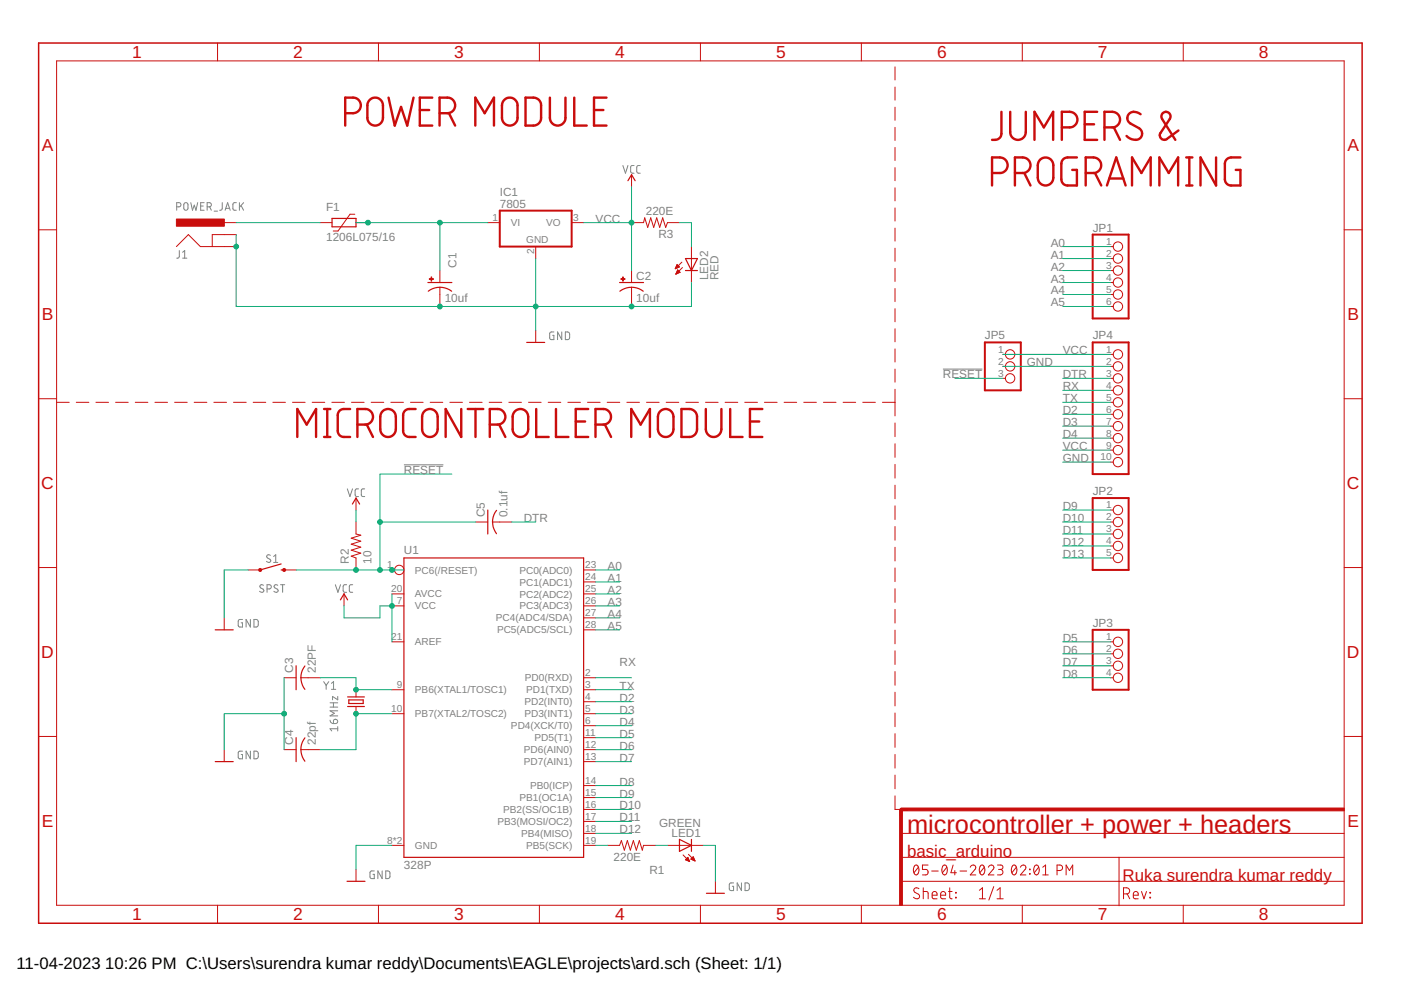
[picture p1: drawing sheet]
<svg xmlns="http://www.w3.org/2000/svg" width="297mm" height="210mm" viewBox="0 0 297 210" stroke-linecap="round" stroke-linejoin="round" font-family="sans-serif">
<g fill="none" stroke="#808080" stroke-width=".21">
<path d="M132.1 35.1l.5 1.6 .5-1.6M134.4 35.1h-.5l-.2 .4v1l.2 .2h.5M135.7 35.1h-.5l-.2 .4 .1 1.1 .6 .1M37.5 43.9h.4a.44 .44 0 0 0 .5-.5 .44 .44 0 0 0-.5-.4h-.4v1.6M38 53.1v1.4l-.5 .2M38.7 54.7h.9M38.7 53.5l.5-.4v1.6M39.1 43.1l.3-.1 .3 .1 .2 1a.44 .44 0 0 1-.5 .5 .44 .44 0 0 1-.4-.5zM40.4 43l.4 1.6 .4-1.1 .4 1.1 .3-1.6M42.5 43.7h.6M43.3 43h-.8v1.6h.8M43.9 43.9h.5a.44 .44 0 0 0 .4-.5 .44 .44 0 0 0-.4-.4h-.5v1.6"/>
<path d="M44.4 43.9l.4 .7M45.4 44.8h.7M47.1 43v1.4l-.5 .2M47.7 44.6l.6-1.6 .5 1.6M47.9 44.2h.8M50.1 43h-.5l-.2 .3v1.1l.2 .2h.5M50.8 43v1.6M51.1 43.6l.5 1M51.6 43l-.8 1M117.4 70.4h-.5l-.3 .2-.1 1 .3 .4h.6v-.9h-.2M119.1 70.4v1.6l-.9-1.6v1.6M119.9 70.4h.6l.2 .3 .1 .9-.3 .4h-.6z"/>
<path d="M199.9 78.3h8.4M85.6 98.6h8.4M57.3 117.8a.42 .42 0 0 0-.6-.2 .42 .42 0 0 0-.1 .6l.6 .4a.4 .4 0 0 1 .1 .6 .4 .4 0 0 1-.6-.1l-.2-.1M58 118l.5-.4v1.7M58 119.3h.9M73.6 103.7l.6 1.6 .5-1.6M76 103.7h-.5l-.2 .3 .1 1.2 .6 .1M77.3 103.7h-.5l-.2 .3v1.1l.2 .1 .5 .1M51.4 131.3l-.7 .1-.2 .2v1l.2 .3h.7v-.8h-.3M53.1 131.3v1.6l-.9-1.6v1.6M53.8 131.3l.7 .1 .2 .2 .1 .9-.3 .4h-.7zM55.9 124.1a.41 .41 0 0 0-.7-.1 .41 .41 0 0 0 .1 .7l.5 .2a.42 .42 0 0 1 0 .6 .42 .42 0 0 1-.6 0l-.2-.1"/>
<path d="M56.6 124.9h.5a.44 .44 0 0 0 .4-.5 .44 .44 0 0 0-.4-.4h-.5v1.6M58.9 124.1l-.6-.1-.2 .3 .1 .3 .6 .3a.38 .38 0 0 1 .1 .5 .38 .38 0 0 1-.5 .2l-.3-.2M59.5 124h.9M59.9 124v1.6M71.1 124l.5 1.6 .6-1.6M73.5 124h-.5l-.3 .3 .1 1.1 .2 .2h.5M74.8 124h-.5l-.2 .3v1.1l.2 .2h.5M51.4 159.3h-.5l-.4 .2v1l.2 .4h.7v-.9h-.3M53.1 159.3v1.6l-.9-1.6v1.6M53.8 159.3h.7l.2 .2 .1 .9-.3 .4-.7 .1zM68.6 144.5l.6 .8M69.2 145.3v.9"/>
<path d="M69.7 144.5l-.5 .8M70 152.7l.1 .4 .6 .3M70 149.9h1.6M70 149h1.6M70.3 144.9l.4-.4v1.7M70.3 146.2h.9M70.7 149v.9M70.8 152.6a.47 .47 0 0 1 .7 .2 .47 .47 0 0 1-.4 .6h-.4zM71.6 154.5h-1.6l.3 .5M71.6 147.7v.7l-1.1-.7v.7M71.6 154.1v.9M71.6 150.7h-1.6l.9 .5-.9 .6h1.6"/>
<path d="M79.4 184.7h-.7l-.2 .2v1.3l.9 .1v-.9h-.3M81 184.7v1.6l-.9-1.6v1.6M81.8 184.7h.6l.3 .2v1.1l-.3 .2-.6 .1zM155.5 187.2h-.6l-.2 .2v1.3l.8 .1v-.9h-.2M157.2 187.2v1.6l-.9-1.6v1.6M158 187.2h.6l.2 .3 .1 .9-.3 .4h-.6z"/>
</g>
<g fill="none" stroke="#c90d0c" stroke-width=".21">
<path d="M12 12.9h273v179h-273zM46.1 9.1v3.8M80.2 9.1v3.8M114.4 9.1v3.8M148.5 9.1v3.8M182.6 9.1v3.8M189.8 14.2v2.8M189.8 18.5v2.7M216.7 9.1v3.8M250.9 9.1v3.8M133.9 37v2.6M189.8 22.7v2.8"/>
<path d="M189.8 27v2.8M189.8 31.3v2.7M189.8 35.5v2.8M189.8 39.8v2.8M8.2 48.7h3.8M37.4 52.3l2.5-2.6 2.6 2.6h7.6M47.5 47.2h2.6M50.1 49.7h-5.1v2.6M67.9 47.2h2.5M75.2 45.4h-1l-2.5 3.6h-1M75.5 47.2h2.5M93.3 57.4v2.5"/>
<path d="M103.4 47.2h2.6M113.6 52.3v2.5M121.2 47.2h2.5M133.9 57.4v2.5M133.9 47.2h2.5l.3-1 .6 2 .7-2 .6 2 .6-2 .7 2 .6-2 .6 2 .4-1h2.6M143.2 56.9h.1M143.3 56.8h.3M143.3 56.7h.6M143.3 58.1h.1M143.3 58h.3M143.4 56.5h.6M143.4 56.4h.5"/>
<path d="M143.4 57.9h.5M143.4 56.3h.4M143.4 57.7h.8M143.5 56.2h.1M143.5 57.6h.6M143.6 56.1l.5 .5-.9 .4zM143.6 57.5h.4M143.6 57.4h.2M143.7 57.3h.1M143.7 57.2l-.4 .9M143.7 57.2l.5 .5M144.2 57.7l-.9 .4"/>
<path d="M144.6 55.6l-1.4 1.4M144.7 56.7l-1.4 1.4M146.6 52.3v7.6M189.8 44.1v2.8M189.8 48.4v2.7M189.8 52.6v2.8M189.8 56.9v2.8M235.5 52.3h.5M235.5 54.8h.5M235.5 57.4h.5M235.5 59.9h.5M285 48.7h3.8"/>
<path d="M93.3 60.9v4.1M113.6 70.1v2.5M133.9 60.9v4.1M189.8 61.2v2.7M189.8 65.4v2.8M189.8 69.7v2.8M189.8 74v2.8M189.8 78.3v2.7M212.6 75.1h.6M212.6 77.7h.6M235.5 62.4h.5M235.5 65h.5"/>
<path d="M235.5 75.1h.5M235.5 77.7h.5M8.2 84.5h3.8M12 85.3h2.7M16.2 85.3h2.6M20.3 85.3h2.7M24.5 85.3h2.7M28.7 85.3h2.6M32.9 85.3h2.6M37 85.3h2.7M41.2 85.3h2.7M45.3 85.3h2.7"/>
<path d="M49.5 85.3h2.7M53.7 85.3h2.6M57.8 85.3h2.7M62 85.3h2.7M66.2 85.3h2.7M70.4 85.3h2.6M74.5 85.3h2.7M78.7 85.3h2.7M82.9 85.3h2.6M87 85.3h2.7M91.2 85.3h2.7M95.4 85.3h2.6"/>
<path d="M99.5 85.3h2.7M103.7 85.3h2.7M107.9 85.3h2.7M112.1 85.3h2.6M116.2 85.3h2.7M120.4 85.3h2.7M124.6 85.3h2.6M128.7 85.3h2.7M132.9 85.3h2.7M137.1 85.3h2.6M141.2 85.3h2.7M145.4 85.3h2.7"/>
<path d="M149.6 85.3h2.7M153.7 85.3h2.7M157.9 85.3h2.7M162.1 85.3h2.7M166.2 85.3h2.7M170.4 85.3h2.7M174.6 85.3h2.6M178.8 85.3h2.6M182.9 85.3h2.7M187.1 85.3h2.7M189.8 82.5v5.7M189.8 89.7v2.9"/>
<path d="M189.8 94.1v2.9M189.8 98.5v2.9M212.6 80.2h.6M235.5 85.3h.5M235.5 80.2h.5M235.5 82.8h.5M235.5 87.8h.5M235.5 90.4h.5M235.5 92.9h.5M235.5 95.4h.5M235.5 98h.5M285 84.5h3.8"/>
<path d="M75.5 105.6v2.5M75.5 110.7v2.5l1 .3-2 .6 2 .6-2 .7 2 .6-2 .6 2 .7-2 .6 1 .4v2.5M100.9 110.7h2.5M104.4 110.7h4.1M189.8 102.9v2.8M189.8 107.3v2.9M189.8 111.6v2.9M189.8 116v2.9M235.5 110.7h.5M235.5 108.1h.5M235.5 113.2h.5M235.5 115.8h.5"/>
<path d="M235.5 118.3h.5M8.2 120.3h3.8M47.5 131v2.5M52.6 120.8h2.6M60.2 120.8h2.6M72.9 125.9v2.6M83.1 128.5h2.5M83.1 136.1h2.5M83.1 125.9h2.5M83.1 120.8h.6M123.7 128.5h2.6M123.7 125.9h2.6"/>
<path d="M123.7 133.5h2.6M123.7 131h2.6M123.7 123.4h2.6M123.7 120.8h2.6M189.8 120.4v2.9M189.8 124.8v2.9M189.8 129.2v2.9M189.8 133.6v2.9M189.8 138v2.9M235.5 136.1h.5M235.5 138.6h.5M285 120.3h3.8"/>
<path d="M8.2 156.1h3.8M47.5 158.9v2.6M60.2 158.9h2.6M60.2 143.7h2.6M63.8 158.9h4.1M63.8 143.7h4.1M75.5 146.2v1.6M75.5 149.8v1.5M83.1 151.3h2.5M83.1 146.2h2.5M123.7 151.3h2.6M123.7 146.2h2.6"/>
<path d="M123.7 158.9h2.6M123.7 156.4h2.6M123.7 153.9h2.6M123.7 148.8h2.6M123.7 143.7h2.6M189.8 142.4v2.9M189.8 146.8v2.9M189.8 151.2v2.9M189.8 155.6v2.9M189.8 160v2.9M235.5 143.7h.5M235.5 141.2h.5"/>
<path d="M285 156.1h3.8M83.1 179.2h2.5M123.7 171.6h2.6M123.7 179.2h2.6M123.7 176.7h2.6M123.7 174.2h2.6M123.7 169.1h2.6M123.7 166.6h2.6M123.7 161.5h2.6M128.8 179.2h2.6l.3-1 .7 2.1 .6-2.1 .6 2.1 .7-2.1 .6 2.1 .7-2.1 .6 2.1 .2-1.1h2.6M141.5 179.2h7.6M189.8 168.7v2.9h2.5"/>
<path d="M189.8 164.3v2.9M191 176.7h94M46.1 191.9v3.8M75.5 184.3v2.6M80.2 191.9v3.8M114.4 191.9v3.8M144.8 181.3l1.4 1.4M145.3 182.3l.5-.5 .4 .9zM145.4 182.2h.6M145.4 182.4h.7M145.5 182.1h.5M145.6 182h.3"/>
<path d="M145.7 182.5h.4M145.8 181.9h.1M146 181.1l1.4 1.4M146 182.6h.2M146.5 182.2l.5-.5 .4 .8zM146.5 182.1h.7M146.6 182.2h.6M146.7 182h.4M146.8 181.9h.3M146.9 182.4h.4M146.9 181.7h.1M147.2 182.5h.1"/>
<path d="M148.5 191.9v3.8M151.7 186.9v2.5M182.6 191.9v3.8M191 181.8h94M191 186.9h94M193.9 183.5l.2-.1a.89 .89 0 0 1 .7 1.3v.3a.51 .51 0 0 1-.6 .5 .51 .51 0 0 1-.5-.5v-.8zM194.7 183.9l-.9 1.1M194.8 188.4a.58 .58 0 0 0-.8-.1 .58 .58 0 0 0 0 .9l.7 .4a.58 .58 0 0 1 .1 .9 .58 .58 0 0 1-.9-.1l-.2-.2M195.7 189l1 .1 .1 1.5M195.7 188.2v2.4M196.8 183.4h-1.2v.9h.7a.59 .59 0 0 1 .5 .6 .59 .59 0 0 1-.5 .6h-.7M197.5 184.7h1.4"/>
<path d="M197.6 189.8h1.1a.55 .55 0 0 0-.4-.8 .55 .55 0 0 0-.7 .5l.1 1 1 .1M199.4 189.8h1.1a.56 .56 0 0 0-.4-.8 .56 .56 0 0 0-.7 .5l.2 1 .9 .1M200 183.5l.1-.1a.87 .87 0 0 1 .7 1.3 .59 .59 0 0 1-.5 .8 .59 .59 0 0 1-.6-.8v-.5zM200.7 183.9l-.9 1.1M201.1 189h.8M201.4 188.2v2.1l.5 .3M202.1 183.4l-.5 1.6h1.2M202.4 184.6v.9M202.6 189.2l.1 .1zM202.6 190.2l.1 .2zM203.5 184.7h1.5M205.7 183.9a.58 .58 0 0 1 .8-.5 .58 .58 0 0 1 .2 .9l-1 1.2h1.2"/>
<path d="M207.6 190.6h1.3M207.6 188.8l.7-.6v2.4M207.9 183.5l.1-.1a.89 .89 0 0 1 .8 1.3l-.1 .3a.51 .51 0 0 1-.5 .5 .51 .51 0 0 1-.5-.5l-.1-.8zM208.7 183.9l-.9 1.1M209.5 183.9a.58 .58 0 0 1 .9-.5 .58 .58 0 0 1 .1 .9l-1 1.2h1.2M210.7 188l-1 2.8M211.4 190.6h1.3M211.4 188.8l.6-.6v2.4M211.5 183.4h.7a.47 .47 0 0 1 .4 .5 .47 .47 0 0 1-.4 .4h-.5M212.1 184.3a.58 .58 0 0 1 .5 .6 .58 .58 0 0 1-.5 .6h-.6M214.7 183.5l.1-.1a.89 .89 0 0 1 .8 1.3l-.1 .3a.51 .51 0 0 1-.5 .5 .51 .51 0 0 1-.5-.5l-.1-.8zM215.5 183.9l-1 1.1"/>
<path d="M216.3 183.9a.58 .58 0 0 1 .9-.5 .58 .58 0 0 1 .1 .9l-1 1.2h1.2M216.7 191.9v3.8M218.3 184.3l.1 .1zM218.3 185.2l.1 .1zM219.4 183.5l.2-.1a.89 .89 0 0 1 .7 1.3v.3a.51 .51 0 0 1-.5 .5 .51 .51 0 0 1-.6-.5v-.8zM220.2 183.9l-.9 1.1M221.1 185.5h1.1M221.1 183.9l.6-.5v2.1M224.1 184.6h.6a.58 .58 0 0 0 .6-.6 .58 .58 0 0 0-.6-.6h-.6v2.1M226 185.5v-2.1l.7 1.2 .7-1.2v2.1M237.3 181.8v10.2M238.2 189.5h.7a.65 .65 0 0 0 .6-.6 .65 .65 0 0 0-.6-.7h-.7v2.4"/>
<path d="M239 189.5l.5 1.1M240.3 189.8h1a.55 .55 0 0 0-.3-.8 .55 .55 0 0 0-.7 .5l.1 1 .9 .1M242 189l.5 1.6 .6-1.6M243.8 190.2l.1 .2zM243.8 189.2l.1 .1zM250.9 191.9v3.8"/>
<circle cx="237" cy="57.4" r=".99"/>
<circle cx="237" cy="52.3" r=".99"/>
<circle cx="237" cy="59.9" r=".99"/>
<circle cx="237" cy="54.8" r=".99"/>
<circle cx="214.2" cy="75.1" r=".99"/>
<circle cx="214.2" cy="77.7" r=".99"/>
<circle cx="237" cy="65" r=".99"/>
<circle cx="237" cy="75.1" r=".99"/>
<circle cx="237" cy="77.7" r=".99"/>
<circle cx="237" cy="62.4" r=".99"/>
<circle cx="214.2" cy="80.2" r=".99"/>
<circle cx="237" cy="87.8" r=".99"/>
<circle cx="237" cy="92.9" r=".99"/>
<circle cx="237" cy="90.4" r=".99"/>
<circle cx="237" cy="95.4" r=".99"/>
<circle cx="237" cy="98" r=".99"/>
<circle cx="237" cy="80.2" r=".99"/>
<circle cx="237" cy="82.8" r=".99"/>
<circle cx="237" cy="85.3" r=".99"/>
<circle cx="237" cy="108.1" r=".99"/>
<circle cx="237" cy="113.2" r=".99"/>
<circle cx="237" cy="115.8" r=".99"/>
<circle cx="237" cy="118.3" r=".99"/>
<circle cx="237" cy="110.7" r=".99"/>
<circle cx="84.6" cy="120.8" r=".99"/>
<circle cx="237" cy="138.6" r=".99"/>
<circle cx="237" cy="136.1" r=".99"/>
<circle cx="237" cy="141.2" r=".99"/>
<circle cx="237" cy="143.7" r=".99"/>
</g>
<g fill="none" stroke="#c90d0c" stroke-width=".51">
<path d="M73.2 24a3.5 3.5 0 0 0 2.6-.3 1.65 1.65 0 0 0 .6-1.9 1.65 1.65 0 0 0-1.6-1.1h-1.6v5.9M78.4 21.1a1.64 1.64 0 0 1 1.8-.3 1.64 1.64 0 0 1 1 1.6v2.6a1.65 1.65 0 0 1-1.7 1.6 1.65 1.65 0 0 1-1.6-1.6v-3zM82.4 20.7l1.3 5.9 1.3-3.9 1.3 3.9 1.4-5.9M89 23.3h2M91.7 20.7h-2.7v5.9h2.7M93.2 24a3.4 3.4 0 0 0 2.6-.3 1.65 1.65 0 0 0 .6-1.9 1.65 1.65 0 0 0-1.6-1.1h-1.6v5.9M95.2 24l1.3 2.6M100.8 26.6v-5.9l2 3.3 1.9-3.3v5.9M107 21.1a1.64 1.64 0 0 1 1.8-.3 1.64 1.64 0 0 1 .9 1.6v2.6a1.65 1.65 0 0 1-1.6 1.6 1.65 1.65 0 0 1-1.7-1.6l.1-3zM111.4 20.7h1.7a1.59 1.59 0 0 1 1.6 1.7v2.6a1.63 1.63 0 0 1-1.6 1.6h-1.7zM116.6 20.7v4.3a1.65 1.65 0 0 0 1.6 1.6 1.65 1.65 0 0 0 1.7-1.6v-4.3M121.8 20.7v5.9h2.6"/>
<path d="M125.9 23.3h2M128.6 20.7h-2.7v5.9h2.7M210.3 36.7a3.2 3.2 0 0 0 2.7-.3 1.65 1.65 0 0 0 .5-1.9 1.65 1.65 0 0 0-1.5-1.1h-1.7v5.9M212.3 23.7v4.6a1.51 1.51 0 0 1-2 1.4M214.2 23.7v4.3a1.65 1.65 0 0 0 1.6 1.7 1.65 1.65 0 0 0 1.7-1.7v-4.3M215.2 36.7a3.2 3.2 0 0 0 2.6-.3 1.65 1.65 0 0 0 .6-1.9 1.65 1.65 0 0 0-1.6-1.1h-1.6v5.9M217.2 36.7l1.3 2.6M219.3 29.7v-6l2 3.3 2-3.3v6M220.6 33.8a1.65 1.65 0 0 1 1.8-.3 1.65 1.65 0 0 1 .9 1.5v2.7a1.65 1.65 0 0 1-1.6 1.6 1.65 1.65 0 0 1-1.7-1.6l.1-3zM225.1 27a3.2 3.2 0 0 0 2.7-.3 1.65 1.65 0 0 0 .5-1.9 1.65 1.65 0 0 0-1.5-1.1h-1.7v6M228.3 33.4h-2.2l-.6 .3-.4 .4-.1 .6v3.3l.1 .6 .7 .6 2.5 .1v-3.3h-1M230 26.4h2"/>
<path d="M230.2 36.7a3.1 3.1 0 0 0 2.6-.3 1.64 1.64 0 0 0 .6-1.9 1.64 1.64 0 0 0-1.6-1.1h-1.6v5.9M232.2 36.7l1.3 2.6M232.6 23.7h-2.6v6h2.6M234.2 27a3.2 3.2 0 0 0 2.6-.3 1.65 1.65 0 0 0 .6-1.9 1.65 1.65 0 0 0-1.6-1.1h-1.6v6M234.7 39.3l2-5.9 2 5.9M235.2 37.8h3M236.2 27l1.3 2.7M240 39.3v-5.9l2 3.3 2-3.3v5.9M241.8 24.2a1.61 1.61 0 0 0-1.6-.5 1.61 1.61 0 0 0-1.2 1.3l.1 .6 .4 .4 2 1.2a1.4 1.4 0 0 1 .4 1.9 1.4 1.4 0 0 1-1.9 .4l-1.2-.7M245.8 39.3v-5.9l2 3.3 2-3.3v5.9M249.9 27.7l-2.5 1.8a.95 .95 0 0 1-1.2-.1 .95 .95 0 0 1-.1-1.2l1.9-3a.98 .98 0 0 0-.8-1.5 .98 .98 0 0 0-.8 1.5l2.8 4.5M251.5 33.4h1.3"/>
<path d="M251.5 39.3h1.3M252.2 33.4v5.9M257.8 33.4v5.9l-3.3-5.9v5.9M263 33.4h-2.3l-.5 .3-.4 .4-.1 .6v3.3l.1 .6 .6 .6 2.6 .1v-3.3h-1M63 92.6v-5.9l2 3.3 2-3.3v5.9M68.7 92.6h1.3M68.7 86.7h1.3M69.4 86.7v5.9M74.2 86.7a2.56 2.56 0 0 0-2.1 .3l-.4 .5-.1 .5v3.6l.5 .8a2.56 2.56 0 0 0 2.1 .2M75.8 90a3.4 3.4 0 0 0 2.6-.3 1.65 1.65 0 0 0 .6-1.8 1.65 1.65 0 0 0-1.6-1.2h-1.6v5.9M77.8 90l1.3 2.6M81.2 87.1a1.65 1.65 0 0 1 1.7-.2 1.65 1.65 0 0 1 1 1.5v2.6a1.65 1.65 0 0 1-1.6 1.7 1.65 1.65 0 0 1-1.7-1.7l.1-3z"/>
<path d="M88.1 86.7a2.58 2.58 0 0 0-2.1 .3l-.4 .5-.1 .5v3.6l.5 .8a2.58 2.58 0 0 0 2.1 .2M90 87.1a1.65 1.65 0 0 1 1.8-.2 1.65 1.65 0 0 1 1 1.5v2.6a1.65 1.65 0 0 1-1.7 1.7 1.65 1.65 0 0 1-1.6-1.7v-3zM97.8 86.7v5.9l-3.3-5.9v5.9M99.2 86.7h3.3M100.8 86.7v5.9M103.8 90a3.5 3.5 0 0 0 2.7-.3 1.65 1.65 0 0 0 .6-1.8 1.65 1.65 0 0 0-1.6-1.2h-1.7v5.9M105.8 90l1.3 2.6M109.2 87.1a1.65 1.65 0 0 1 1.8-.2 1.65 1.65 0 0 1 1 1.5v2.6a1.65 1.65 0 0 1-1.7 1.7 1.65 1.65 0 0 1-1.6-1.7v-3zM113.7 86.7v5.9h2.6M117.9 86.7v5.9h2.6M122.1 89.4h2M124.7 86.7h-2.6v5.9h2.6"/>
<path d="M126.3 90a3.5 3.5 0 0 0 2.6-.3 1.65 1.65 0 0 0 .6-1.8 1.65 1.65 0 0 0-1.6-1.2h-1.6v5.9M128.2 90l1.4 2.6M133.8 92.6v-5.9l2 3.3 2-3.3v5.9M140 87.1a1.65 1.65 0 0 1 1.8-.2 1.65 1.65 0 0 1 1 1.5v2.6a1.65 1.65 0 0 1-1.7 1.7 1.65 1.65 0 0 1-1.6-1.7v-3zM144.5 86.7h1.6a1.66 1.66 0 0 1 1.7 1.7v2.6a1.63 1.63 0 0 1-1.7 1.6h-1.6zM149.6 86.7v4.3a1.65 1.65 0 0 0 1.7 1.7 1.65 1.65 0 0 0 1.7-1.7v-4.3M154.8 86.7v5.9h2.6M159 89.4h2M161.6 86.7h-2.6v5.9h2.6"/>
</g>
<g fill="none" stroke="#c90d0c" stroke-width=".25">
<path d="M133.1 38.3l.8-1.3 .8 1.3M70.4 46.3h5.1v1.8h-5.1zM90.7 59.9h5.1M131.4 59.9h5M145.3 54.8h2.6l-1.3 2.6zM145.3 57.4h2.6M90.8 61.7a4 4 0 0 1 5 0M111.7 72.6h3.8M131.4 61.7a4 4 0 0 1 5 0M59.6 119.6l-4.4 1.2M74.7 106.9l.8-1.3 .7 1.3M85.6 118.3h38.1v63.5h-38.1z"/>
<path d="M103.4 108.1v5.1M105.3 108.2a4 4 0 0 0 0 5M45.6 133.5h3.8M59.6 120.8h.6M72.2 127.2l.7-1.3 .8 1.3M62.8 141.2v5M62.8 156.4v5.1M64.6 141.2a4 4 0 0 0 0 5M64.6 156.4a4 4 0 0 0 0 5M73.7 149.8h3.6M73.7 147.8h3.6M74 148.4h3v.8h-3z"/>
<path d="M45.6 161.5h3.8M144.1 178l2.5 1.2-2.5 1.3zM146.6 178v2.5M73.6 186.9h3.8M149.8 189.4h3.8"/>
</g>
<g fill="#c90d0c" stroke="#c90d0c" stroke-width=".21">
<path d="M91 59.1h.9v.1h-.9z"/>
<path d="M91.4 58.7h.1v.9h-.1z"/>
<path d="M131.6 59.1h.9v.1h-.9z"/>
<path d="M132 58.7h.1v.9h-.1z"/>
<path d="M37.4 46.4h10.2v1.6h-10.2z"/>
<path d="M190.7 171.6h.6v20.3h-.6z"/>
<path d="M191 171.3h94v.6h-94z"/>
</g>
<path d="M106 44.7h15.2v7.6h-15.2zM231.7 49.7h7.6v17.8h-7.6zM208.8 72.6h7.6v10.2h-7.6zM231.7 72.6h7.6v27.9h-7.6zM231.7 105.6h7.6v15.2h-7.6zM231.7 133.5h7.6v12.7h-7.6z" fill="none" stroke="#c90d0c" stroke-width=".42"/>
<g fill="#c90d0c" stroke="#c90d0c" stroke-width=".21">
<circle cx="55.2" cy="120.8" r=".32"/>
<circle cx="60.2" cy="120.8" r=".32"/>
</g>
<path d="M192.3 171.6h-1.3v1.3" fill="none" stroke="#c90d0c" stroke-width=".61"/>
<path d="M8.2 9.1h280.6v186.6h-280.6z" fill="none" stroke="#c90d0c" stroke-width=".32"/>
<g fill="none" stroke="#0dab76" stroke-width=".21">
<path d="M133.9 39.6v17.8M50.1 47.2h17.8M50.1 49.7v15.3h96.5v-5.1M75.5 47.2h27.9M93.3 47.2v10.2M113.6 54.8v15.3M123.7 47.2h10.2M144.1 47.2h2.5v5.1M225.3 52.3h10.2M225.3 54.8h10.2M225.3 57.4h10.2M225.3 59.9h10.2"/>
<path d="M212.6 75.1h22.9M212.6 77.7h22.9M225.3 65h10.2M225.3 62.4h10.2M202.5 80.2h10.1M225.3 95.4h10.2M225.3 98h10.2M225.3 80.2h10.2M225.3 82.8h10.2M225.3 85.3h10.2M225.3 87.8h10.2M225.3 90.4h10.2"/>
<path d="M225.3 92.9h10.2M75.5 108.1v2.6M80.6 110.7h20.3M95.8 100.5h-15.2v20.3M108.5 110.7h5.1M225.3 110.7h10.2M225.3 118.3h10.2M225.3 108.1h10.2M225.3 113.2h10.2M225.3 115.8h10.2M52.6 120.8h-5.1v10.2M62.8 120.8h22.8"/>
<path d="M72.9 128.5v2.5h7.7v-2.5h2.5M83.1 125.9v10.2M126.3 131h5.1M126.3 128.5h5.1M126.3 120.8h5.1M126.3 123.4h5.1M126.3 125.9h5.1M126.3 133.5h5.1M225.3 136.1h10.2M225.3 138.6h10.2M60.2 151.3h-12.7v7.6M60.2 143.7v15.2"/>
<path d="M67.9 143.7h7.6v2.5h7.6M83.1 151.3h-7.6v7.6h-7.6M126.3 151.3h7.6M126.3 146.2h7.6M126.3 143.7h7.6M126.3 158.9h7.6M126.3 148.8h7.6M126.3 153.9h7.6M126.3 156.4h7.6M225.3 143.7h10.2M225.3 141.2h10.2M83.1 179.2h-7.6v5.1"/>
<path d="M126.3 179.2h2.5M126.3 161.5h7.6M126.3 166.6h7.6M126.3 169.1h7.6M126.3 171.6h7.6M126.3 174.2h7.6M126.3 176.7h7.6M139 179.2h2.5M149.1 179.2h2.6v7.7"/>
</g>
<g fill="#0dab76" stroke="#0dab76" stroke-width=".21">
<circle cx="133.9" cy="47.2" r=".51"/>
<circle cx="83.1" cy="128.5" r=".51"/>
<circle cx="113.6" cy="65" r=".51"/>
<circle cx="50.1" cy="52.3" r=".51"/>
<circle cx="93.3" cy="65" r=".51"/>
<circle cx="133.9" cy="65" r=".51"/>
<circle cx="60.2" cy="151.3" r=".51"/>
<circle cx="75.5" cy="146.2" r=".51"/>
<circle cx="75.5" cy="151.3" r=".51"/>
<circle cx="83.1" cy="120.8" r=".51"/>
<circle cx="75.5" cy="120.8" r=".51"/>
<circle cx="80.6" cy="120.8" r=".51"/>
<circle cx="80.6" cy="110.7" r=".51"/>
<circle cx="78" cy="47.2" r=".51"/>
<circle cx="93.3" cy="47.2" r=".51"/>
</g>
<text font-size="5.4" fill="#c90d0c" x="192.3" y="176.7">microcontroller + power + headers</text>
<g font-size="3.7" fill="#c90d0c">
<text x="28" y="12.3">1</text>
<text x="62.2" y="12.3">2</text>
<text x="96.3" y="12.3">3</text>
<text x="130.4" y="12.3">4</text>
<text x="164.5" y="12.3">5</text>
<text x="198.7" y="12.3">6</text>
<text x="232.8" y="12.3">7</text>
<text x="266.9" y="12.3">8</text>
<text x="8.9" y="32.1">A</text>
<text x="285.7" y="32.1">A</text>
<text x="8.9" y="67.9">B</text>
<text x="285.7" y="67.9">B</text>
<text x="8.8" y="103.7">C</text>
<text x="285.6" y="103.7">C</text>
<text x="8.8" y="139.5">D</text>
<text x="285.6" y="139.5">D</text>
<text x="8.9" y="175.3">E</text>
<text x="285.7" y="175.3">E</text>
<text x="28" y="195.1">1</text>
<text x="62.2" y="195.1">2</text>
<text x="96.3" y="195.1">3</text>
<text x="130.4" y="195.1">4</text>
<text x="164.5" y="195.1">5</text>
<text x="198.7" y="195.1">6</text>
<text x="232.8" y="195.1">7</text>
<text x="266.9" y="195.1">8</text>
</g>
<g font-size="3.6" fill="#c90d0c">
<text x="192.3" y="181.8">basic_arduino</text>
<text x="238" y="186.9">Ruka surendra kumar reddy</text>
</g>
<g font-size="3.5">
<text x="3.5" y="205.4">11-04-2023</text>
<text x="22.3" y="205.4">10:26 PM C:\Users\surendra kumar reddy\Documents\EAGLE\projects\ard.sch (Sheet: 1/1)</text>
</g>
<g font-size="2.5" fill="#808080">
<text x="106" y="41.5">IC1</text>
<text x="69.1" y="44.7">F1</text>
<text x="106" y="44">7805</text>
<text x="126.3" y="47.2">VCC</text>
<text x="136.9" y="45.7">220E</text>
<text x="69.1" y="51">1206L075/16</text>
<text x="139.6" y="50.5">R3</text>
<text x="222.8" y="52.3">A0</text>
<text x="231.7" y="49.1">JP1</text>
<text x="96.8" y="56.7" transform="rotate(-90 96.8 56.7)">C1</text>
<text x="134.9" y="59.3">C2</text>
<text x="150.1" y="59.4" transform="rotate(-90 150.1 59.4)">LED2</text>
<text x="152.3" y="59.4" transform="rotate(-90 152.3 59.4)">RED</text>
<text x="222.8" y="54.8">A1</text>
<text x="222.8" y="57.4">A2</text>
<text x="222.8" y="59.9">A3</text>
<text x="94.3" y="64.1">10uf</text>
<text x="134.9" y="64.1">10uf</text>
<text x="222.8" y="62.4">A4</text>
<text x="222.8" y="65">A5</text>
<text x="208.8" y="72">JP5</text>
<text x="231.7" y="72">JP4</text>
<text x="217.7" y="77.7">GND</text>
<text x="225.3" y="75.1">VCC</text>
<text x="199.9" y="80.2">RESET</text>
<text x="225.3" y="80.2">DTR</text>
<text x="225.3" y="82.8">RX</text>
<text x="225.3" y="85.3">TX</text>
<text x="225.3" y="87.8">D2</text>
<text x="225.3" y="95.4">VCC</text>
<text x="225.3" y="90.4">D3</text>
<text x="225.3" y="92.9">D4</text>
<text x="85.6" y="100.5">RESET</text>
<text x="225.3" y="98">GND</text>
<text x="231.7" y="105">JP2</text>
<text x="102.8" y="109.7" transform="rotate(-90 102.8 109.7)">C5</text>
<text x="107.6" y="109.7" transform="rotate(-90 107.6 109.7)">0.1uf</text>
<text x="111" y="110.7">DTR</text>
<text x="225.3" y="108.1">D9</text>
<text x="225.3" y="110.7">D10</text>
<text x="225.3" y="113.2">D11</text>
<text x="74" y="119.6" transform="rotate(-90 74 119.6)">R2</text>
<text x="78.8" y="119.6" transform="rotate(-90 78.8 119.6)">10</text>
<text x="85.6" y="117.5">U1</text>
<text x="225.3" y="118.3">D13</text>
<text x="225.3" y="115.8">D12</text>
<text x="128.8" y="120.8">A0</text>
<text x="128.8" y="123.4">A1</text>
<text x="128.8" y="125.9">A2</text>
<text x="128.8" y="128.5">A3</text>
<text x="128.8" y="131">A4</text>
<text x="128.8" y="133.5">A5</text>
<text x="225.3" y="136.1">D5</text>
<text x="231.7" y="132.9">JP3</text>
<text x="62.2" y="142.7" transform="rotate(-90 62.2 142.7)">C3</text>
<text x="67" y="142.7" transform="rotate(-90 67 142.7)">22PF</text>
<text x="131.4" y="141.2">RX</text>
<text x="225.3" y="138.6">D6</text>
<text x="225.3" y="141.2">D7</text>
<text x="225.3" y="143.7">D8</text>
<text x="131.4" y="146.2">TX</text>
<text x="131.4" y="148.8">D2</text>
<text x="131.4" y="151.3">D3</text>
<text x="131.4" y="153.9">D4</text>
<text x="62.2" y="157.9" transform="rotate(-90 62.2 157.9)">C4</text>
<text x="67" y="157.9" transform="rotate(-90 67 157.9)">22pf</text>
<text x="131.4" y="156.4">D5</text>
<text x="131.4" y="158.9">D6</text>
<text x="131.4" y="161.5">D7</text>
<text x="131.4" y="166.6">D8</text>
<text x="131.4" y="169.1">D9</text>
<text x="131.4" y="171.6">D10</text>
<text x="131.4" y="174.2">D11</text>
<text x="131.4" y="176.7">D12</text>
<text x="139.7" y="175.3">GREEN</text>
<text x="142.4" y="177.5">LED1</text>
<text x="85.6" y="184.3">328P</text>
<text x="130.1" y="182.5">220E</text>
<text x="137.7" y="185.4">R1</text>
</g>
<g font-size="2.1" fill="#808080">
<text x="104.4" y="46.8">1</text>
<text x="108.3" y="48">VI</text>
<text x="115.8" y="48">VO</text>
<text x="121.6" y="46.8">3</text>
<text x="111.5" y="51.5">GND</text>
<text x="113.2" y="53.8" transform="rotate(-90 113.2 53.8)">2</text>
<text x="234.5" y="51.9">1</text>
<text x="234.5" y="54.5">2</text>
<text x="234.5" y="57">3</text>
<text x="234.5" y="59.5">4</text>
<text x="234.5" y="62.1">5</text>
<text x="234.5" y="64.6">6</text>
<text x="211.6" y="74.8">1</text>
<text x="211.6" y="77.3">2</text>
<text x="234.5" y="74.8">1</text>
<text x="234.5" y="77.3">2</text>
<text x="211.6" y="79.9">3</text>
<text x="234.5" y="79.9">3</text>
<text x="234.5" y="82.4">4</text>
<text x="234.5" y="84.9">5</text>
<text x="234.5" y="87.5">6</text>
<text x="234.5" y="90">7</text>
<text x="234.5" y="92.6">8</text>
<text x="234.5" y="95.1">9</text>
<text x="233.3" y="97.6">10</text>
<text x="234.5" y="107.8">1</text>
<text x="234.5" y="110.3">2</text>
<text x="234.5" y="112.9">3</text>
<text x="234.5" y="115.4">4</text>
<text x="234.5" y="117.9">5</text>
<text x="82.1" y="120.5">1</text>
<text x="82.9" y="125.6">20</text>
<text x="88" y="121.6">PC6(/RESET)</text>
<text x="110.1" y="124.1">PC1(ADC1)</text>
<text x="110.1" y="121.6">PC0(ADC0)</text>
<text x="124.1" y="125.6">25</text>
<text x="124.1" y="123">24</text>
<text x="124.1" y="120.5">23</text>
<text x="84.1" y="128.1">7</text>
<text x="88" y="129.2">VCC</text>
<text x="88" y="126.7">AVCC</text>
<text x="105.1" y="131.8">PC4(ADC4/SDA)</text>
<text x="110.1" y="129.2">PC3(ADC3)</text>
<text x="110.1" y="126.7">PC2(ADC2)</text>
<text x="124.1" y="130.6">27</text>
<text x="124.1" y="128.1">26</text>
<text x="82.9" y="135.7">21</text>
<text x="88" y="136.8">AREF</text>
<text x="105.4" y="134.3">PC5(ADC5/SCL)</text>
<text x="124.1" y="133.2">28</text>
<text x="234.5" y="135.7">1</text>
<text x="124.1" y="143.3">2</text>
<text x="234.5" y="138.3">2</text>
<text x="234.5" y="140.8">3</text>
<text x="234.5" y="143.3">4</text>
<text x="84.1" y="145.9">9</text>
<text x="88" y="147">PB6(XTAL1/TOSC1)</text>
<text x="111.2" y="149.5">PD2(INT0)</text>
<text x="111.3" y="144.5">PD0(RXD)</text>
<text x="111.5" y="147">PD1(TXD)</text>
<text x="124.1" y="148.4">4</text>
<text x="124.1" y="145.9">3</text>
<text x="82.9" y="151">10</text>
<text x="88" y="152.1">PB7(XTAL2/TOSC2)</text>
<text x="108.3" y="154.6">PD4(XCK/T0)</text>
<text x="111.2" y="152.1">PD3(INT1)</text>
<text x="124.1" y="153.5">6</text>
<text x="124.1" y="151">5</text>
<text x="111.1" y="159.7">PD6(AIN0)</text>
<text x="113.3" y="157.2">PD5(T1)</text>
<text x="124.1" y="161.1">13</text>
<text x="124.1" y="158.6">12</text>
<text x="124.1" y="156">11</text>
<text x="111.1" y="162.2">PD7(AIN1)</text>
<text x="112.4" y="167.3">PB0(ICP)</text>
<text x="124.1" y="166.2">14</text>
<text x="106.7" y="172.4">PB2(SS/OC1B)</text>
<text x="110.1" y="169.9">PB1(OC1A)</text>
<text x="124.1" y="173.8">17</text>
<text x="124.1" y="171.3">16</text>
<text x="124.1" y="168.7">15</text>
<text x="82.1" y="178.9">8*2</text>
<text x="105.5" y="174.9">PB3(MOSI/OC2)</text>
<text x="110.5" y="177.5">PB4(MISO)</text>
<text x="124.1" y="178.9">19</text>
<text x="124.1" y="176.4">18</text>
<text x="88" y="180">GND</text>
<text x="111.6" y="180">PB5(SCK)</text>
</g>
</svg>
